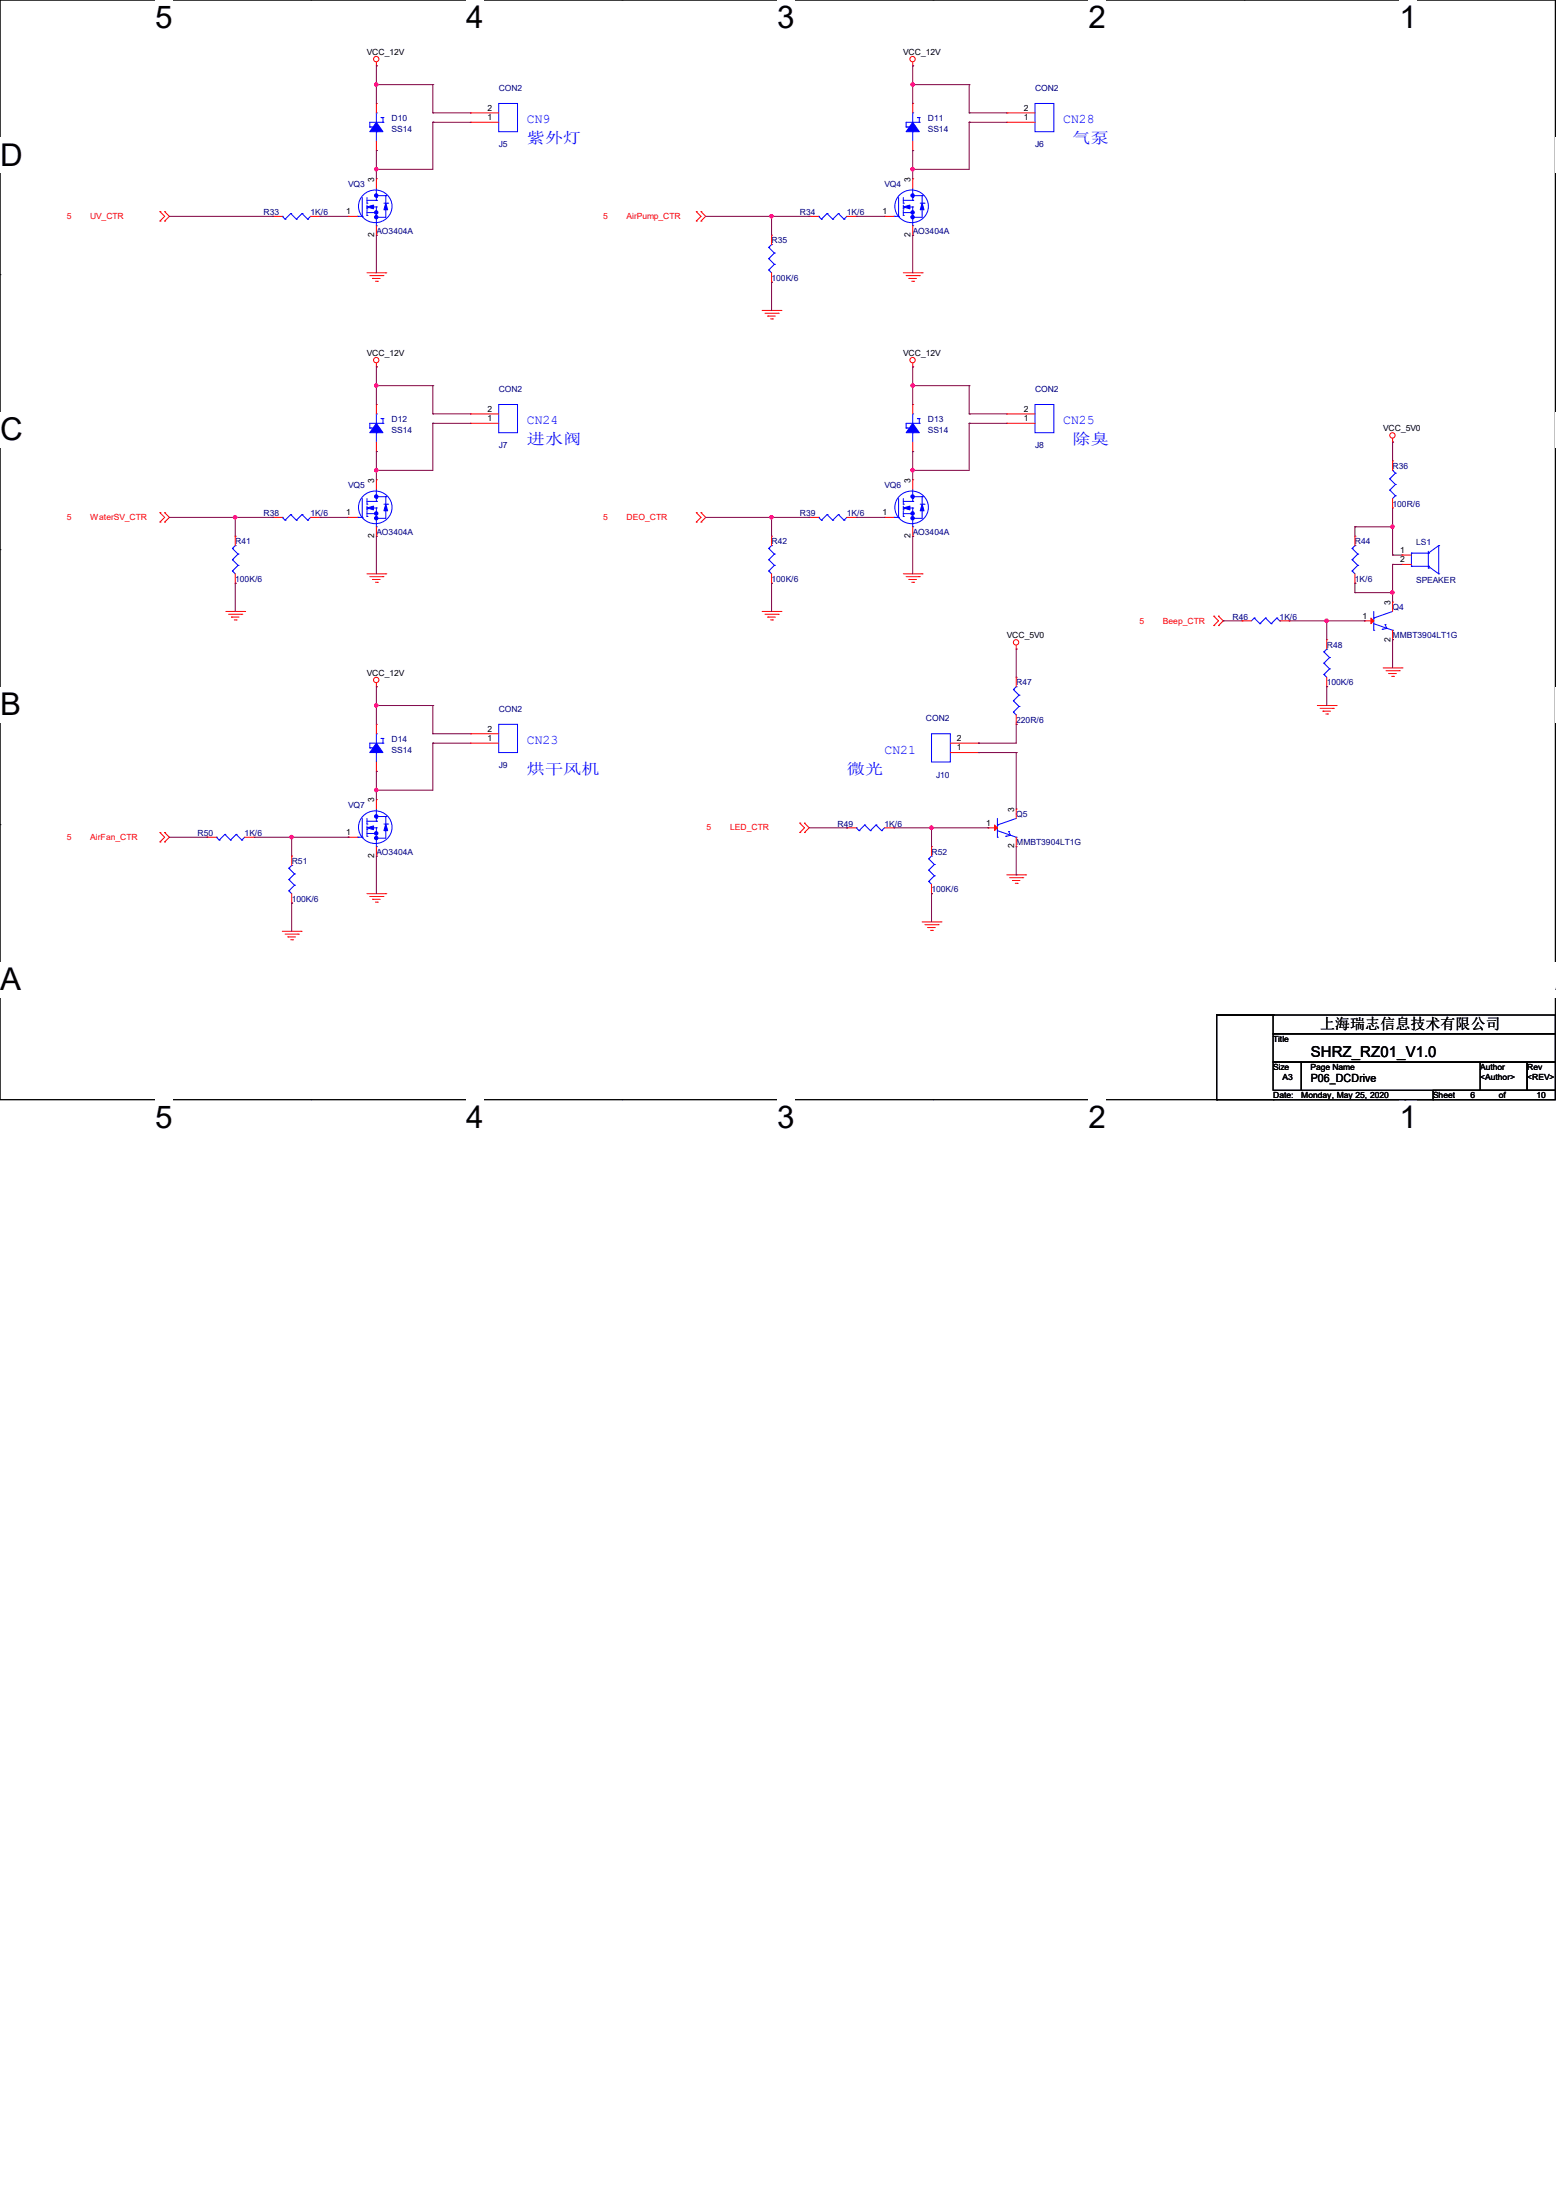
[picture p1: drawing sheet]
<svg xmlns="http://www.w3.org/2000/svg" width="210mm" height="297mm" viewBox="0 0 210 297" stroke-linecap="round" stroke-linejoin="round" font-family="sans-serif">
<path d="M0 0h209.9v148.5h-209.9z" fill="none" stroke="#000" stroke-width=".13"/>
<g fill="#fff">
<path d="M21 0h2.3v4.7h-2.3z"/>
<path d="M21 148.5h2.3v4.7h-2.3z"/>
</g>
<path d="M42 0h.1M42 148.5h.1" fill="none" stroke="#000" stroke-width=".13"/>
<g fill="#fff">
<path d="M62.9 0h2.4v4.7h-2.4z"/>
<path d="M62.9 148.5h2.4v4.7h-2.4z"/>
</g>
<path d="M83.9 0h.1M83.9 148.5h.1" fill="none" stroke="#000" stroke-width=".13"/>
<g fill="#fff">
<path d="M104.9 0h2.4v4.7h-2.4z"/>
<path d="M104.9 148.5h2.4v4.7h-2.4z"/>
</g>
<path d="M125.9 0h.1M125.9 148.5h.1" fill="none" stroke="#000" stroke-width=".13"/>
<g fill="#fff">
<path d="M146.9 0h2.4v4.7h-2.4z"/>
<path d="M146.9 148.5h2.4v4.7h-2.4z"/>
</g>
<path d="M167.9 0h.1M167.9 148.5h.1" fill="none" stroke="#000" stroke-width=".13"/>
<g fill="#fff">
<path d="M188.9 0h2.4v4.7h-2.4z"/>
<path d="M188.9 148.5h2.4v4.7h-2.4z"/>
<path d="M0 18.5h3v4.8h-3z"/>
<path d="M209.9 18.5h.1v4.8h-.1z"/>
<path d="M0 55.6h3v4.8h-3z"/>
<path d="M209.9 55.6h.1v4.8h-.1z"/>
</g>
<path d="M0 37.1h.1M209.9 37.1h.1" fill="none" stroke="#000" stroke-width=".13"/>
<g fill="#fff">
<path d="M0 92.8h2.8v4.7h-2.8z"/>
<path d="M209.9 92.8h.1v4.7h-.1z"/>
</g>
<path d="M0 74.2h.1M209.9 74.2h.1" fill="none" stroke="#000" stroke-width=".13"/>
<g fill="#fff">
<path d="M0 129.9h2.8v4.7h-2.8z"/>
<path d="M209.8 129.9h.2v4.7h-.2z"/>
</g>
<g fill="none" stroke="#000" stroke-width=".13">
<path d="M0 111.3h.1M209.9 111.3h.1M171.8 137h38.1v2.6h-38.1zM171.8 139.6h38.1v3.8h-38.1zM171.8 137h.1M171.8 137h-7.6v11.5M164.2 148.5h.1M164.2 148.5h29.2M171.8 143.4h3.8v3.8h-3.8zM171.8 148.5h.1M175.6 143.4h30.5v3.8h-30.5zM189.6 148.5h.1"/>
<path d="M193.4 147.2h16.5v1.3h-16.5zM193.4 148.5h.1M199.8 147.2h.1M199.8 143.4v3.8M206.1 143.4h3.8v3.8h-3.8z"/>
</g>
<g fill="none" stroke="#f00" stroke-width=".13">
<path d="M50.8 8.9h.1M50.8 14h.1M50.8 8.4v.5M50.8 14v1.2M50.8 19v1.3M63.5 16.5h.1M63.5 15.2h.1M63.5 16.5h3.8M63.5 15.2h3.8M123.2 8.9h.1M123.2 14h.1M123.2 8.4v.5"/>
<path d="M123.2 14v1.2M123.2 19v1.3M135.9 16.5h.1M135.9 15.2h.1M135.9 16.5h3.8M135.9 15.2h3.8M21.6 28.6h.1M21.6 29.8h.1M21.6 28.6l.6 .6-.6 .6M22.2 29.8h.1M22.2 28.6h.1M22.2 28.6l.7 .6-.7 .6"/>
<path d="M36.8 29.2h.1M36.8 29.2h1.3M41.9 29.2h1.3M43.2 29.2h.1M47 29.2h.1M47 29.2h1.3M49.5 36.8h2.6M49.9 37.2h1.8M50.3 37.6h.1M50.3 37.6h1M50.7 38h.2M50.8 20.3h.1"/>
<path d="M50.8 24.1h.1M50.8 31.7h.1M50.8 24.1v1.3M50.8 30.5v1.2M50.9 38h.1M51.7 37.2h.1M52.1 36.8h.1M94 28.6h.1M94 29.8h.1M94 28.6l.6 .6-.6 .6M94.6 29.8h.1M94.6 28.6h.1"/>
<path d="M94.6 28.6l.6 .6-.6 .6M104.1 38.1h.1M104.1 31.7h.1M104.1 31.7v1.3M104.1 36.8v1.3M109.2 29.2h.1M109.2 29.2h1.3M114.3 29.2h1.3M115.6 29.2h.1M119.4 29.2h.1M119.4 29.2h1.2M121.9 36.8h2.6"/>
<path d="M122.3 37.2h1.8M122.7 37.6h.1M122.7 37.6h1M123.1 38h.2M123.2 24.1h.1M123.2 31.7h.1M123.2 20.3h.1M123.2 24.1v1.3M123.2 30.5v1.2M123.3 38h.1M124.1 37.2h.1M124.5 36.8h.1"/>
<path d="M50.8 49.5h.1M50.8 54.6h.1M50.8 49v.5M50.8 54.6v1.3M50.8 59.7v1.3M63.5 57.1h.1M63.5 55.9h.1M63.5 57.1h3.8M63.5 55.9h3.8M102.9 41.9h2.5M103.3 42.3h1.7M103.6 42.7h.1"/>
<path d="M103.6 42.7h1M104 43.1h.3M104.3 43.1h.1M105 42.3h.1M105.4 41.9h.1M123.2 49.5h.1M123.2 54.6h.1M123.2 49v.5M123.2 54.6v1.3M123.2 59.7v1.3M135.9 57.1h.1M135.9 55.9h.1"/>
<path d="M135.9 57.1h3.8M135.9 55.9h3.8M188 59.7h.1M188 59.2v.5M21.6 69.2h.1M21.6 70.5h.1M21.6 69.2l.6 .6-.6 .7M22.2 70.5h.1M22.2 69.2h.1M22.2 69.2l.7 .6-.7 .7M31.7 78.7h.1M31.7 72.4h.1"/>
<path d="M31.7 72.4v1.3M31.7 77.5v1.2M36.8 69.8h.1M36.8 69.8h1.3M41.9 69.8h1.3M43.2 69.8h.1M47 69.8h.1M47 69.8h1.3M49.5 77.5h2.6M49.9 77.9h1.8M50.3 78.2h.1M50.3 78.2h1"/>
<path d="M50.7 78.6h.2M50.8 64.8h.1M50.8 72.4h.1M50.8 61h.1M50.8 64.8v1.2M50.8 71.1v1.3M50.9 78.6h.1M51.7 77.9h.1M52.1 77.5h.1M94 69.2h.1M94 70.5h.1M94 69.2l.6 .6-.6 .7"/>
<path d="M94.6 70.5h.1M94.6 69.2h.1M94.6 69.2l.6 .6-.6 .7M104.1 78.7h.1M104.1 72.4h.1M104.1 72.4v1.3M104.1 77.5v1.2M109.2 69.8h.1M109.2 69.8h1.3M114.3 69.8h1.3M115.6 69.8h.1M119.4 69.8h.1"/>
<path d="M119.4 69.8h1.2M121.9 77.5h2.6M122.3 77.9h1.8M122.7 78.2h.1M122.7 78.2h1M123.1 78.6h.2M123.2 64.8h.1M123.2 72.4h.1M123.2 61h.1M123.2 64.8v1.2M123.2 71.1v1.3M123.3 78.6h.1"/>
<path d="M124.1 77.9h.1M124.5 77.5h.1M182.9 78.7h.1M182.9 72.4h.1M182.9 72.4v1.3M182.9 77.5v1.2M188 68.6h.1M188 62.2h.1M188 62.2v1.3M188 67.3v1.3M189.2 74.9h.1M189.2 76.2h.1"/>
<path d="M189.2 74.9h1.3M189.2 76.2h1.3M30.5 82.5h2.5M30.9 82.9h1.7M31.2 83.3h.1M31.2 83.3h1.1M31.6 83.7h.3M31.9 83.7h.1M32.6 82.9h.1M33 82.5h.1M50.8 92.7h.1M50.8 97.8h.1"/>
<path d="M50.8 92.2v.5M50.8 97.8v1.3M63.5 99.1h.1M63.5 99.1h3.8M102.9 82.5h2.5M103.3 82.9h1.7M103.6 83.3h.1M103.6 83.3h1M104 83.7h.3M104.3 83.7h.1M105 82.9h.1M105.4 82.5h.1"/>
<path d="M137.2 87.6h.1M137.2 97.8h.1M137.2 91.4h.1M137.2 87.1v.5M137.2 91.4v1.3M137.2 96.5v1.3M163.8 84.5h.1M163.8 83.2h.1M163.8 83.2l.7 .6-.7 .7M164.5 83.2h.1M164.5 84.5h.1M164.5 83.2l.6 .6-.6 .7"/>
<path d="M167.6 83.8h.1M167.6 83.8h1.3M172.7 83.8h1.3M174 83.8h.1M177.8 95.2h2.5M178.2 95.6h1.8M178.6 96h.1M178.6 96h1M178.9 96.4h.3M179.1 92.7h.1M179.1 86.4h.1M179.1 86.4v1.2"/>
<path d="M179.1 91.4v1.3M179.2 96.4h.1M180 95.6h.1M180.3 95.2h.1M184.1 83.8h.1M184.1 83.8h1.3M186.7 90.2h2.5M187.1 90.6h1.7M187.5 90.9h.1M187.5 90.9h1M187.8 91.3h.3M188 86.4h.1"/>
<path d="M188 81.3h.1M188 81.3v1.2M188 85.1v1.3M188.1 91.3h.1M188.8 90.6h.1M189.2 90.2h.1M21.6 112.4h.1M21.6 113.7h.1M21.6 112.4l.6 .6-.6 .7M22.2 113.7h.1M22.2 112.4h.1M22.2 112.4l.7 .6-.7 .7"/>
<path d="M27.9 113h.1M27.9 113h1.3M33 113h1.3M34.3 113h.1M39.4 115.6h.1M39.4 115.6v1.2M47 113h.1M47 113h1.3M50.8 107.9h.1M50.8 115.6h.1M50.8 104.1h.1M50.8 102.9v1.2"/>
<path d="M50.8 107.9v1.3M50.8 114.3v1.3M63.5 100.3h.1M63.5 100.3h3.8M107.9 111.1h.1M107.9 112.4h.1M107.9 111.1l.7 .7-.7 .6M108.6 112.4h.1M108.6 111.1h.1M108.6 111.1l.6 .7-.6 .6M114.3 111.8h.1M114.3 111.8h1.3"/>
<path d="M119.4 111.8h1.2M120.6 111.8h.1M125.7 114.3h.1M125.7 114.3v1.3M125.7 119.4v1.2M128.3 100.3h3.8M128.3 101.6h3.8M132.1 101.6h.1M132.1 100.3h.1M133.3 111.8h.1M133.3 111.8h1.3M135.9 118.1h2.5"/>
<path d="M136.3 118.5h1.7M136.7 118.9h.1M136.7 118.9h1M137 119.3h.3M137.2 114.3h.1M137.2 109.2h.1M137.2 109.2v1.3M137.2 113v1.3M137.3 119.3h.1M138 118.5h.1M138.4 118.1h.1M38.1 125.7h2.5"/>
<path d="M38.5 126.1h1.8M38.9 126.5h.1M38.9 126.5h1M39.2 126.9h.3M39.4 121.9h.1M39.4 120.6v1.3M39.5 126.9h.1M40.3 126.1h.1M40.6 125.7h.1M49.5 120.6h2.6M49.9 121h1.8M50.3 121.4h.1"/>
<path d="M50.3 121.4h1M50.7 121.8h.2M50.9 121.8h.1M51.7 121h.1M52.1 120.6h.1M124.5 124.5h2.5M124.8 124.8h1.8M125.2 125.2h.1M125.2 125.2h1M125.6 125.6h.3M125.7 120.6h.1M125.9 125.6h.1"/>
<path d="M126.6 124.8h.1M127 124.5h.1"/>
<circle cx="50.8" cy="8" r=".36"/>
<circle cx="123.2" cy="8" r=".36"/>
<circle cx="50.8" cy="48.6" r=".36"/>
<circle cx="123.2" cy="48.6" r=".36"/>
<circle cx="187.9" cy="58.8" r=".36"/>
<circle cx="50.8" cy="91.8" r=".36"/>
<circle cx="137.1" cy="86.7" r=".36"/>
</g>
<g fill="none" stroke="#00f" stroke-width=".13">
<path d="M49.9 17.1h.1M49.9 17.1h.3M50.2 17.1h.1M50.8 17.8h.1M50.8 15.2h.1M50.8 15.2v1.3M50.8 17.8v1.2M51.4 15.9h.1M51.4 15.9h.3M51.7 16.5h.1M51.7 15.9h.1M51.7 16.5h-1.8v.6"/>
<path d="M51.7 15.9v.6M67.3 14h2.5v3.8h-2.5zM122.3 17.1h.1M122.3 17.1h.3M122.6 17.1h.1M123.2 17.8h.1M123.2 15.2h.1M123.2 15.2v1.3M123.2 17.8v1.2M123.8 15.9h.1M123.8 15.9h.3M124.1 16.5h.1"/>
<path d="M124.1 15.9h.1M124.1 16.5h-1.8v.6M124.1 15.9v.6M139.7 14h2.5v3.8h-2.5zM38.1 29.2h.1M38.1 29.2l.4 .4M38.5 29.6h.1M39.2 28.8h.1M39.2 28.8l.8 .8M39.2 28.8l-.7 .8M40 29.6h.1M40.8 28.8h.1"/>
<path d="M40.8 28.8l.7 .8M40.8 28.8l-.8 .8M41.5 29.6h.1M41.9 29.2l-.4 .4M48.3 29.2h.1M48.3 29.2h.6M48.9 29.2h.1M48.9 26.7v2.5M49.5 27.4h.1M49.5 29.1h.1M49.5 28.2h.1M49.5 26.7v.7"/>
<path d="M49.5 27.7v.5M49.5 28.3v.8M49.5 28.7h1.3M49.5 27.1h1.3M50.4 27.9h.4M50.8 26.7h.1M50.8 28.7h.1M50.8 29.3h.1M50.8 29.5h.1M50.8 27.1h.1M50.8 27.9h.1M50.8 30.5h.1"/>
<path d="M50.8 25.4v1.7M50.8 27.9v2.6M50.8 26.4h1.3M51.8 27.4h.5M52.1 26.4h.1M52.1 26.4v2.9h-1.3M52.3 27.4h.1M103.8 36.4h.1M103.8 34.9h.1M103.8 33.4h.1M103.8 36.4l.3 .4M103.8 34.9l.7 .8"/>
<path d="M103.8 33.4l.7 .8M104.1 33h.1M104.1 33l-.3 .4M104.5 35.7h.1M104.5 34.2h.1M104.5 35.7l-.7 .7M104.5 34.2l-.7 .7M110.5 29.2h.1M110.5 29.2l.4 .4M110.9 29.6h.1M111.6 28.8h.1M111.6 28.8l.8 .8"/>
<path d="M111.6 28.8l-.7 .8M112.4 29.6h.1M113.2 28.8h.1M113.2 28.8l.7 .8M113.2 28.8l-.8 .8M113.9 29.6h.1M114.3 29.2l-.4 .4M120.6 29.2h.1M120.6 29.2h.7M121.3 29.2h.1M121.3 26.7v2.5M121.9 27.4h.1"/>
<path d="M121.9 29.1h.1M121.9 28.2h.1M121.9 28.7h1.3M121.9 26.7v.7M121.9 27.7v.5M121.9 28.3v.8M121.9 27.1h1.3M122.8 27.9h.4M123.2 26.7h.1M123.2 28.7h.1M123.2 29.3h.1M123.2 29.5h.1"/>
<path d="M123.2 27.1h.1M123.2 27.9h.1M123.2 30.5h.1M123.2 25.4v1.7M123.2 27.9v2.6M123.2 26.4h1.3M124.2 27.4h.5M124.5 26.4h.1M124.5 26.4v2.9h-1.3M124.7 27.4h.1M49.9 57.8h.1M49.9 57.8h.3"/>
<path d="M50.2 57.8h.1M50.8 58.4h.1M50.8 55.9h.1M50.8 55.9v1.2M50.8 58.4v1.3M51.4 56.5h.1M51.4 56.5h.3M51.7 57.1h.1M51.7 56.5h.1M51.7 57.1h-1.8v.7M51.7 56.5v.6M67.3 54.6h2.5v3.8h-2.5z"/>
<path d="M122.3 57.8h.1M122.3 57.8h.3M122.6 57.8h.1M123.2 58.4h.1M123.2 55.9h.1M123.2 55.9v1.2M123.2 58.4v1.3M123.8 56.5h.1M123.8 56.5h.3M124.1 57.1h.1M124.1 56.5h.1M124.1 57.1h-1.8v.7"/>
<path d="M124.1 56.5v.6M139.7 54.6h2.5v3.8h-2.5zM31.4 77.1h.1M31.4 75.6h.1M31.4 74h.1M31.4 77.1l.3 .4M31.4 75.6l.7 .7M31.4 74l.7 .8M31.7 73.7h.1M31.7 73.7l-.3 .3M32.1 76.3h.1M32.1 74.8h.1"/>
<path d="M32.1 76.3l-.7 .8M32.1 74.8l-.7 .8M38.1 69.8h.1M38.1 69.8l.4 .4M38.5 70.2h.1M39.2 69.5h.1M39.2 69.5l.8 .7M39.2 69.5l-.7 .7M40 70.2h.1M40.8 69.5h.1M40.8 69.5l.7 .7M40.8 69.5l-.8 .7"/>
<path d="M41.5 70.2h.1M41.9 69.8l-.4 .4M48.3 69.8h.1M48.3 69.8h.6M48.9 69.8h.1M48.9 67.3v2.5M49.5 68.1h.1M49.5 69.7h.1M49.5 68.8h.1M49.5 69.3h1.3M49.5 67.3v.8M49.5 68.3v.5"/>
<path d="M49.5 69v.7M49.5 67.7h1.3M50.4 68.6h.4M50.8 67.3h.1M50.8 69.3h.1M50.8 70h.1M50.8 70.1h.1M50.8 67.7h.1M50.8 68.6h.1M50.8 71.1h.1M50.8 66v1.7M50.8 68.6v2.5"/>
<path d="M50.8 67.1h1.3M51.8 68.1h.5M52.1 67.1h.1M52.1 67.1v2.9h-1.3M52.3 68.1h.1M103.8 77.1h.1M103.8 75.6h.1M103.8 74h.1M103.8 77.1l.3 .4M103.8 75.6l.7 .7M103.8 74l.7 .8M104.1 73.7h.1"/>
<path d="M104.1 73.7l-.3 .3M104.5 76.3h.1M104.5 74.8h.1M104.5 76.3l-.7 .8M104.5 74.8l-.7 .8M110.5 69.8h.1M110.5 69.8l.4 .4M110.9 70.2h.1M111.6 69.5h.1M111.6 69.5l.8 .7M111.6 69.5l-.7 .7M112.4 70.2h.1"/>
<path d="M113.2 69.5h.1M113.2 69.5l.7 .7M113.2 69.5l-.8 .7M113.9 70.2h.1M114.3 69.8l-.4 .4M120.6 69.8h.1M120.6 69.8h.7M121.3 69.8h.1M121.3 67.3v2.5M121.9 68.1h.1M121.9 69.7h.1M121.9 68.8h.1"/>
<path d="M121.9 69.3h1.3M121.9 67.7h1.3M121.9 67.3v.8M121.9 68.3v.5M121.9 69v.7M122.8 68.6h.4M123.2 67.3h.1M123.2 69.3h.1M123.2 70h.1M123.2 70.1h.1M123.2 67.7h.1M123.2 68.6h.1"/>
<path d="M123.2 71.1h.1M123.2 67.1h1.3M123.2 66v1.7M123.2 68.6v2.5M124.2 68.1h.5M124.5 67.1h.1M124.5 67.1v2.9h-1.3M124.7 68.1h.1M182.5 77.1h.1M182.5 75.6h.1M182.5 74h.1M182.5 77.1l.4 .4"/>
<path d="M182.5 75.6l.8 .7M182.5 74l.8 .8M182.9 73.7h.1M182.9 73.7l-.4 .3M183.3 76.3h.1M183.3 74.8h.1M183.3 76.3l-.8 .8M183.3 74.8l-.8 .8M187.6 66.2h.1M187.6 64.6h.1M187.6 66.2l.7 .7M187.6 64.6l.7 .8"/>
<path d="M188 63.5h.1M188 63.5l.3 .4M188.3 66.9h.1M188.3 65.4h.1M188.3 63.9h.1M188.3 66.9l-.3 .4M188.3 65.4l-.7 .8M188.3 63.9l-.7 .7M190.5 76.5h.1M190.5 74.7h.1M190.5 74.7v1.8M190.5 76.5h2.3"/>
<path d="M190.5 74.7h2.3M192.8 76.5h.1M192.8 74.7h.1M192.8 76.7h.1M192.8 74.4v2.3M192.8 76.5l1.4 1M194.2 73.7h.1M194.2 77.5h.1M194.2 73.7l-1.4 1M194.2 73.7v3.8M50.8 99.1h.1M50.8 99.1v1.2"/>
<path d="M51.4 99.7h.1M51.4 99.7h.3M51.7 99.7h.1M51.7 99.7v.6M67.3 97.8h2.5v3.8h-2.5zM125.7 99.1h2.6v3.8h-2.6zM136.8 96.1h.1M136.8 94.6h.1M136.8 93.1h.1M136.8 96.1l.4 .4M136.8 94.6l.7 .8M136.8 93.1l.7 .8"/>
<path d="M137.2 92.7h.1M137.2 92.7l-.4 .4M137.5 95.4h.1M137.5 93.9h.1M137.5 95.4l-.7 .7M137.5 93.9l-.7 .7M169.3 83.4h.1M169.3 83.4l-.4 .4M169.3 83.4l.8 .8M170.1 84.2h.1M170.8 83.4h.1M170.8 83.4l-.7 .8"/>
<path d="M170.8 83.4l.8 .8M171.6 84.2h.1M172.3 83.4h.1M172.3 83.4l-.7 .8M172.3 83.4l.4 .4M172.7 83.8h.1M178.7 91.1h.1M178.7 89.5h.1M178.7 88h.1M178.7 91.1l.4 .3M178.7 89.5l.8 .8M178.7 88l.8 .8"/>
<path d="M179.1 87.6h.1M179.1 87.6l-.4 .4M179.5 90.3h.1M179.5 88.8h.1M179.5 90.3l-.8 .8M179.5 88.8l-.8 .7M185.4 85.1h.1M185.4 83.4h.1M185.4 82.5v2.6M185.4 84.2l2.6 .9M186.6 85h.1M186.9 84.3h.1"/>
<path d="M186.9 84.3l.3 .5-.6 .2M188 85.1h.1M188 82.5l-2.6 .9M29.2 113h.1M29.2 113l.4 .4M29.6 113.4h.1M30.4 112.6h.1M30.4 112.6l.7 .8M30.4 112.6l-.8 .8M31.1 113.4h.1M31.9 112.6h.1M31.9 112.6l.7 .8"/>
<path d="M31.9 112.6l-.8 .8M32.6 113.4h.1M33 113l-.4 .4M39 118.7h.1M39 117.2h.1M39 118.7l.8 .8M39 117.2l.8 .8M39.4 116.8h.1M39.4 116.8l-.4 .4M39.8 119.5h.1M39.8 118h.1M39.8 119.5l-.8 .8"/>
<path d="M39.8 118l-.8 .7M48.3 113h.1M48.3 113h.6M48.9 113h.1M48.9 110.5v2.5M49.5 111.3h.1M49.5 112.9h.1M49.5 112h.1M49.5 110.5v.8M49.5 111.5v.5M49.5 112.1v.8M49.5 112.5h1.3"/>
<path d="M49.5 110.9h1.3M49.9 101h.1M49.9 101h.3M50.2 101h.1M50.4 111.8h.4M50.8 110.5h.1M50.8 112.5h.1M50.8 113.2h.1M50.8 113.3h.1M50.8 110.9h.1M50.8 111.8h.1M50.8 114.3h.1"/>
<path d="M50.8 101.6h.1M50.8 101.6v1.3M50.8 109.2v1.7M50.8 111.8v2.5M50.8 110.2h1.3M51.7 100.3h.1M51.7 100.3h-1.8v.7M51.8 111.3h.5M52.1 110.2h.1M52.1 110.2v3h-1.3M52.3 111.3h.1M115.6 111.8h.1"/>
<path d="M115.6 111.8l.4 .3M116 112.1h.1M116.7 111.4h.1M116.7 111.4l.8 .7M116.7 111.4l-.7 .7M117.5 112.1h.1M118.2 111.4h.1M118.2 111.4l.8 .7M118.2 111.4l-.7 .7M119 112.1h.1M119.4 111.8l-.4 .3M125.3 119h.1"/>
<path d="M125.3 117.5h.1M125.3 116h.1M125.3 119l.4 .4M125.3 117.5l.8 .7M125.3 116l.8 .7M125.7 115.6h.1M125.7 115.6l-.4 .4M126.1 118.2h.1M126.1 116.7h.1M126.1 118.2l-.8 .8M126.1 116.7l-.8 .8M134.6 113h.1"/>
<path d="M134.6 111.4h.1M134.6 110.5v2.5M134.6 112.1l2.6 .9M135.8 112.9h.1M136.1 112.3h.1M136.1 112.3l.3 .5-.6 .1M137.2 113h.1M137.2 110.5l-2.6 .9M39 120.3h.1M39 120.3l.4 .3"/>
<circle cx="50.7" cy="27.9" r="2.23"/>
<circle cx="123.1" cy="27.9" r="2.23"/>
<circle cx="50.7" cy="68.5" r="2.23"/>
<circle cx="123.1" cy="68.5" r="2.23"/>
<circle cx="50.7" cy="111.7" r="2.23"/>
</g>
<g fill="#00f" stroke="#00f" stroke-width=".13">
<path d="M52.1 68.1l.2 .9h-.5z"/>
<path d="M49.5 68.6l.9-.3v.5z"/>
<path d="M124.5 27.4l.2 .9h-.5z"/>
<path d="M121.9 27.9l.9-.2v.5z"/>
<path d="M124.5 68.1l.2 .9h-.5z"/>
<path d="M121.9 68.6l.9-.3v.5z"/>
<path d="M52.1 27.4l.2 .9h-.5z"/>
<path d="M49.5 27.9l.9-.2v.5z"/>
<path d="M52.1 111.3l.2 .8h-.5z"/>
<path d="M49.5 111.8l.9-.3v.5z"/>
<path d="M50.8 57.1l.9 1.3h-1.8z" fill-rule="evenodd"/>
<path d="M123.2 16.5l.9 1.3h-1.8z" fill-rule="evenodd"/>
<path d="M50.8 16.5l.9 1.3h-1.8z" fill-rule="evenodd"/>
<path d="M123.2 57.1l.9 1.3h-1.8z" fill-rule="evenodd"/>
<path d="M50.8 100.3l.9 1.3h-1.8z" fill-rule="evenodd"/>
<circle cx="50.8" cy="69.3" r=".23"/>
<circle cx="50.8" cy="67" r=".23"/>
<circle cx="50.8" cy="70" r=".23"/>
<circle cx="123.2" cy="28.7" r=".23"/>
<circle cx="123.2" cy="26.4" r=".23"/>
<circle cx="123.2" cy="29.3" r=".23"/>
<circle cx="123.2" cy="69.3" r=".23"/>
<circle cx="123.2" cy="67" r=".23"/>
<circle cx="123.2" cy="70" r=".23"/>
<circle cx="50.8" cy="28.7" r=".23"/>
<circle cx="50.8" cy="26.4" r=".23"/>
<circle cx="50.8" cy="29.3" r=".23"/>
<circle cx="50.8" cy="112.5" r=".23"/>
<circle cx="50.8" cy="110.2" r=".23"/>
<circle cx="50.8" cy="113.1" r=".23"/>
</g>
<g fill="#f00" stroke="#f00" stroke-width=".13">
<path d="M134.2 111.4l.4 .4-.4 .3z"/>
<path d="M185 83.4l.4 .4-.4 .4z"/>
</g>
<g fill="none" stroke="#800040" stroke-width=".13">
<path d="M50.8 11.4h.1M50.8 8.9h.1M50.8 8.9v5.1M50.8 11.4h7.6M58.4 16.5h.1M58.4 11.4h.1M58.4 15.2h.1M58.4 11.4v3.8M58.4 16.5v6.4h-7.6M58.4 16.5h5.1M58.4 15.2h5.1M123.2 11.4h.1"/>
<path d="M123.2 8.9h.1M123.2 8.9v5.1M123.2 11.4h7.6M130.8 16.5h.1M130.8 15.2h.1M130.8 11.4h.1M130.8 11.4v3.8M130.8 16.5v6.4h-7.6M130.8 16.5h5.1M130.8 15.2h5.1M22.9 29.2h13.9M36.8 29.2h.1"/>
<path d="M43.2 29.2h.1M43.2 29.2h3.8M50.8 20.3h.1M50.8 22.9h.1M50.8 31.7h.1M50.8 20.3v3.8M50.8 31.7v5.1M95.2 29.2h14M104.1 29.2h.1M104.1 38.1h.1M104.1 29.2v2.5M104.1 38.1v3.8"/>
<path d="M109.2 29.2h.1M115.6 29.2h.1M115.6 29.2h3.8M123.2 22.9h.1M123.2 20.3h.1M123.2 31.7h.1M123.2 20.3v3.8M123.2 31.7v5.1M50.8 52.1h.1M50.8 49.5h.1M50.8 49.5v5.1M50.8 52.1h7.6"/>
<path d="M58.4 57.1h.1M58.4 55.9h.1M58.4 52.1h.1M58.4 52.1v3.8M58.4 57.1v6.4h-7.6M58.4 57.1h5.1M58.4 55.9h5.1M123.2 52.1h.1M123.2 49.5h.1M123.2 52.1h7.6M123.2 49.5v5.1M130.8 57.1h.1"/>
<path d="M130.8 52.1h.1M130.8 55.9h.1M130.8 57.1v6.4h-7.6M130.8 57.1h5.1M130.8 55.9h5.1M130.8 52.1v3.8M188 59.7h.1M188 59.7v2.5M22.9 69.8h13.9M31.7 69.8h.1M31.7 78.7h.1M31.7 69.8v2.6"/>
<path d="M31.7 78.7v3.8M36.8 69.8h.1M43.2 69.8h.1M43.2 69.8h3.8M50.8 63.5h.1M50.8 61h.1M50.8 72.4h.1M50.8 61v3.8M50.8 72.4v5.1M95.2 69.8h14M104.1 69.8h.1M104.1 78.7h.1"/>
<path d="M104.1 69.8v2.6M104.1 78.7v3.8M109.2 69.8h.1M115.6 69.8h.1M115.6 69.8h3.8M123.2 61h.1M123.2 63.5h.1M123.2 72.4h.1M123.2 61v3.8M123.2 72.4v5.1M182.9 71.1h.1M182.9 78.7h.1"/>
<path d="M182.9 71.1h5.1M182.9 71.1v1.3M182.9 78.7v1.3M188 71.1h.1M188 74.9h.1M188 76.2h.1M188 68.6v6.3M188 76.2v5.1M188 74.9h1.2M188 76.2h1.2M50.8 95.2h.1M50.8 92.7h.1"/>
<path d="M50.8 92.7v5.1M50.8 95.2h7.6M58.4 95.2h.1M58.4 99.1h.1M58.4 95.2v3.9M58.4 99.1h5.1M137.2 97.8h.1M137.2 87.6h.1M137.2 97.8v2.5h-5.1M137.2 87.6v3.8M165.1 83.8h.1M165.1 83.8h2.5"/>
<path d="M174 83.8h10.1M179.1 83.8h.1M179.1 92.7h.1M179.1 83.8v2.6M179.1 92.7v2.5M182.9 80h.1M182.9 80h5.1M184.1 83.8h.1M188 80h.1M188 86.4h.1M188 86.4v3.8M22.9 113h5"/>
<path d="M27.9 113h.1M34.3 113h12.7M39.4 113h.1M39.4 113v2.6M47 113h.1M50.8 104.1h.1M50.8 106.7h.1M50.8 115.6h.1M50.8 104.1v3.8M50.8 115.6v5M58.4 100.3h.1M58.4 100.3v6.4h-7.6"/>
<path d="M58.4 100.3h5.1M109.2 111.8h5.1M114.3 111.8h.1M120.6 111.8h12.7M125.7 111.8h.1M125.7 111.8v2.5M132.1 101.6h.1M132.1 100.3h.1M132.1 101.6h5.1M133.3 111.8h.1M137.2 101.6h.1M137.2 118.1h.1"/>
<path d="M137.2 101.6v7.6M137.2 114.3v3.8M39.4 121.9h.1M39.4 121.9v3.8M125.7 120.6h.1M125.7 120.6v3.9"/>
</g>
<g fill="#f0f" stroke="#f0f" stroke-width=".13">
<circle cx="187.9" cy="71.1" r=".23"/>
<circle cx="187.9" cy="80" r=".23"/>
<circle cx="50.8" cy="63.5" r=".23"/>
<circle cx="50.8" cy="52" r=".23"/>
<circle cx="123.2" cy="52" r=".23"/>
<circle cx="123.2" cy="63.5" r=".23"/>
<circle cx="123.2" cy="22.8" r=".23"/>
<circle cx="123.2" cy="11.4" r=".23"/>
<circle cx="50.8" cy="95.2" r=".23"/>
<circle cx="50.8" cy="106.7" r=".23"/>
<circle cx="104.1" cy="29.2" r=".23"/>
<circle cx="31.7" cy="69.8" r=".23"/>
<circle cx="104.1" cy="69.8" r=".23"/>
<circle cx="39.3" cy="113" r=".23"/>
<circle cx="50.8" cy="22.8" r=".23"/>
<circle cx="50.8" cy="11.4" r=".23"/>
<circle cx="179" cy="83.8" r=".23"/>
<circle cx="125.7" cy="111.7" r=".23"/>
</g>
<g font-size="4.2">
<text x="21" y="3.8">5</text>
<text x="62.9" y="3.8">4</text>
<text x="104.9" y="3.8">3</text>
<text x="146.9" y="3.8">2</text>
<text x="188.9" y="3.8">1</text>
<text x="0" y="22.4">D</text>
<text x="0" y="59.4">C</text>
<text x="0" y="96.6">B</text>
<text x="0" y="133.7">A</text>
<text x="209.9" y="133.7">A</text>
<text x="21" y="152.3">5</text>
<text x="62.9" y="152.3">4</text>
<text x="104.9" y="152.3">3</text>
<text x="146.9" y="152.3">2</text>
<text x="188.9" y="152.3">1</text>
</g>
<g font-size="2" fill="#00f">
<text x="71.1" y="19.3">紫外灯</text>
<text x="144.8" y="19.3">气泵</text>
<text x="71.1" y="60">进水阀</text>
<text x="144.8" y="60">除臭</text>
<text x="71.1" y="104.4">烘干风机</text>
<text x="114.3" y="104.4">微光</text>
</g>
<g font-size="2">
<text x="176.9" y="142.8">SHRZ_RZ01_V1.0</text>
<text x="178.2" y="138.9">上海瑞志信息技术有限公司</text>
</g>
<g font-size="1.8" fill="#00f">
<text x="71.1" y="16.6">CN9</text>
<text x="143.5" y="16.6">CN28</text>
<text x="71.1" y="57.3">CN24</text>
<text x="143.5" y="57.3">CN25</text>
<text x="71.1" y="100.5">CN23</text>
<text x="119.4" y="101.7">CN21</text>
</g>
<text font-size="1.5" x="176.9" y="146">P06_DCDrive</text>
<g font-size="1.1">
<text x="49.5" y="7.5">VCC_12V</text>
<text x="121.9" y="7.5">VCC_12V</text>
<text x="65.8" y="16.2">1</text>
<text x="65.8" y="14.9">2</text>
<text x="138.2" y="16.2">1</text>
<text x="138.2" y="14.9">2</text>
<text x="46.7" y="28.9">1</text>
<text x="50.5" y="24.5" transform="rotate(-90 50.5 24.5)">3</text>
<text x="119.1" y="28.9">1</text>
<text x="122.9" y="24.5" transform="rotate(-90 122.9 24.5)">3</text>
<text x="50.5" y="32" transform="rotate(-90 50.5 32)">2</text>
<text x="122.9" y="32" transform="rotate(-90 122.9 32)">2</text>
<text x="49.5" y="48.1">VCC_12V</text>
<text x="121.9" y="48.1">VCC_12V</text>
<text x="65.8" y="56.9">1</text>
<text x="65.8" y="55.6">2</text>
<text x="138.2" y="56.9">1</text>
<text x="138.2" y="55.6">2</text>
<text x="186.7" y="58.3">VCC_5V0</text>
<text x="50.5" y="65.1" transform="rotate(-90 50.5 65.1)">3</text>
<text x="122.9" y="65.1" transform="rotate(-90 122.9 65.1)">3</text>
<text x="46.7" y="69.6">1</text>
<text x="119.1" y="69.6">1</text>
<text x="50.5" y="72.6" transform="rotate(-90 50.5 72.6)">2</text>
<text x="122.9" y="72.6" transform="rotate(-90 122.9 72.6)">2</text>
<text x="189" y="74.6">1</text>
<text x="189" y="75.9">2</text>
<text x="183.9" y="83.5">1</text>
<text x="187.7" y="81.7" transform="rotate(-90 187.7 81.7)">3</text>
<text x="135.9" y="86.2">VCC_5V0</text>
<text x="187.7" y="86.6" transform="rotate(-90 187.7 86.6)">2</text>
<text x="49.5" y="91.3">VCC_12V</text>
<text x="65.8" y="100">1</text>
<text x="65.8" y="98.8">2</text>
<text x="129.2" y="101.3">1</text>
<text x="129.2" y="100">2</text>
<text x="46.7" y="112.7">1</text>
<text x="50.5" y="108.3" transform="rotate(-90 50.5 108.3)">3</text>
<text x="133.1" y="111.5">1</text>
<text x="136.9" y="109.6" transform="rotate(-90 136.9 109.6)">3</text>
<text x="50.5" y="115.8" transform="rotate(-90 50.5 115.8)">2</text>
<text x="136.9" y="114.6" transform="rotate(-90 136.9 114.6)">2</text>
<text x="171.8" y="140.7">Title</text>
<text x="171.8" y="144.5">Size</text>
<text x="171.8" y="148.3">Date:</text>
<text x="173.1" y="145.8">A3</text>
<text x="175.6" y="148.3">Monday, May 25, 2020</text>
<text x="176.9" y="144.5">Page Name</text>
<text x="193.4" y="148.3">Sheet</text>
<text x="198.5" y="148.3">6</text>
<text x="199.8" y="144.5">Author</text>
<text x="199.8" y="145.8">&lt;Author&gt;</text>
<text x="202.3" y="148.3">of</text>
<text x="206.1" y="144.5">Rev</text>
<text x="206.1" y="145.8">&lt;REV&gt;</text>
<text x="207.4" y="148.3">10</text>
</g>
<g font-size="1.1" fill="#000080">
<text x="52.8" y="16.3">D10</text>
<text x="52.8" y="17.9">SS14</text>
<text x="67.3" y="12.3">CON2</text>
<text x="125.2" y="16.3">D11</text>
<text x="125.2" y="17.9">SS14</text>
<text x="139.7" y="12.3">CON2</text>
<text x="67.3" y="19.9">J5</text>
<text x="139.7" y="19.9">J6</text>
<text x="35.6" y="29">R33</text>
<text x="41.9" y="29">1K/6</text>
<text x="47" y="25.2">VQ3</text>
<text x="107.9" y="29">R34</text>
<text x="114.3" y="29">1K/6</text>
<text x="119.4" y="25.2">VQ4</text>
<text x="50.8" y="31.6">AO3404A</text>
<text x="104.1" y="32.9">R35</text>
<text x="123.2" y="31.6">AO3404A</text>
<text x="104.1" y="37.9">100K/6</text>
<text x="67.3" y="52.9">CON2</text>
<text x="139.7" y="52.9">CON2</text>
<text x="52.8" y="57">D12</text>
<text x="52.8" y="58.5">SS14</text>
<text x="125.2" y="57">D13</text>
<text x="125.2" y="58.5">SS14</text>
<text x="47" y="65.9">VQ5</text>
<text x="67.3" y="60.5">J7</text>
<text x="119.4" y="65.9">VQ6</text>
<text x="139.7" y="60.5">J8</text>
<text x="188" y="63.3">R36</text>
<text x="35.6" y="69.7">R38</text>
<text x="41.9" y="69.7">1K/6</text>
<text x="107.9" y="69.7">R39</text>
<text x="114.3" y="69.7">1K/6</text>
<text x="188" y="68.4">100R/6</text>
<text x="31.7" y="73.5">R41</text>
<text x="50.8" y="72.2">AO3404A</text>
<text x="104.1" y="73.5">R42</text>
<text x="123.2" y="72.2">AO3404A</text>
<text x="182.9" y="73.5">R44</text>
<text x="191.1" y="73.6">LS1</text>
<text x="31.7" y="78.6">100K/6</text>
<text x="104.1" y="78.6">100K/6</text>
<text x="166.4" y="83.7">R46</text>
<text x="172.7" y="83.7">1K/6</text>
<text x="182.9" y="78.6">1K/6</text>
<text x="188" y="82.4">Q4</text>
<text x="191.1" y="78.7">SPEAKER</text>
<text x="179.1" y="87.5">R48</text>
<text x="188" y="86.2">MMBT3904LT1G</text>
<text x="137.2" y="92.5">R47</text>
<text x="179.1" y="92.5">100K/6</text>
<text x="52.8" y="100.2">D14</text>
<text x="52.8" y="101.7">SS14</text>
<text x="67.3" y="96.1">CON2</text>
<text x="125" y="97.4">CON2</text>
<text x="137.2" y="97.6">220R/6</text>
<text x="67.3" y="103.7">J9</text>
<text x="126.4" y="105">J10</text>
<text x="26.7" y="112.9">R50</text>
<text x="33" y="112.9">1K/6</text>
<text x="47" y="109.1">VQ7</text>
<text x="113" y="111.6">R49</text>
<text x="119.4" y="111.6">1K/6</text>
<text x="137.2" y="110.3">Q5</text>
<text x="39.4" y="116.7">R51</text>
<text x="50.8" y="115.4">AO3404A</text>
<text x="125.7" y="115.4">R52</text>
<text x="137.2" y="114.1">MMBT3904LT1G</text>
<text x="39.4" y="121.8">100K/6</text>
<text x="125.7" y="120.5">100K/6</text>
</g>
<g font-size="1.1" fill="#f00">
<text x="9" y="29.5">5</text>
<text x="12.2" y="29.5">UV_CTR</text>
<text x="81.4" y="29.5">5</text>
<text x="84.6" y="29.5">AirPump_CTR</text>
<text x="9" y="70.2">5</text>
<text x="12.2" y="70.2">WaterSV_CTR</text>
<text x="81.4" y="70.2">5</text>
<text x="84.6" y="70.2">DEO_CTR</text>
<text x="153.8" y="84.3">5</text>
<text x="157" y="84.3">Beep_CTR</text>
<text x="9" y="113.4">5</text>
<text x="12.2" y="113.4">AirFan_CTR</text>
<text x="95.4" y="112.1">5</text>
<text x="98.5" y="112.1">LED_CTR</text>
</g>
</svg>
